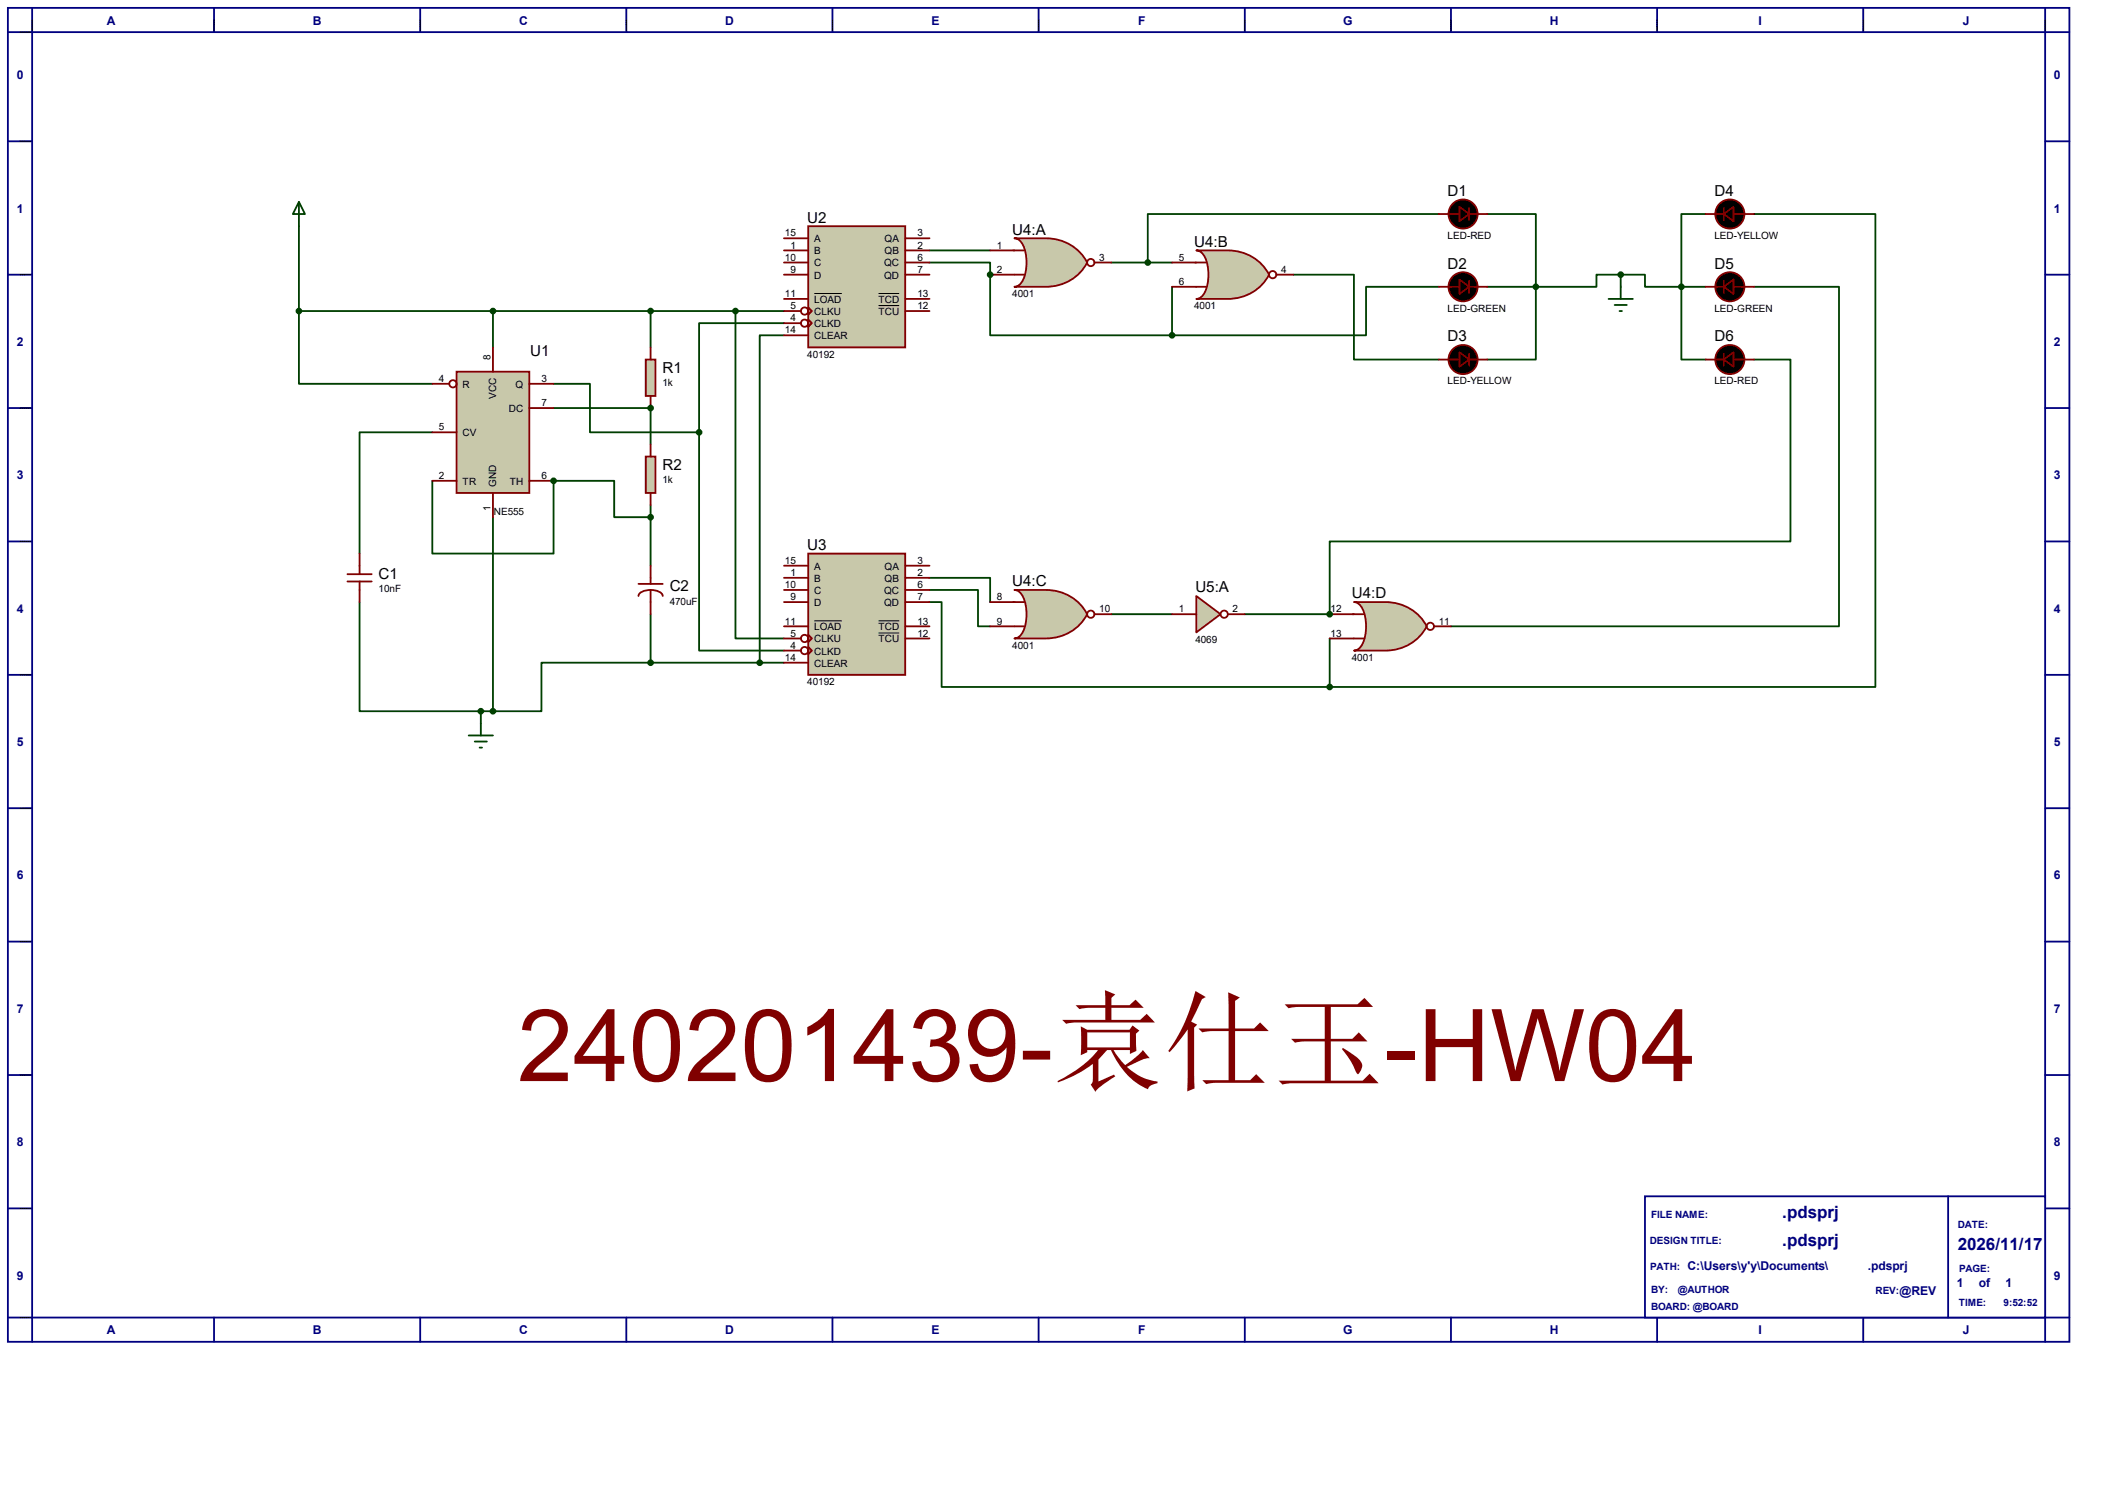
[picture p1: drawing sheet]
<svg xmlns="http://www.w3.org/2000/svg" width="297mm" height="210mm" viewBox="0 0 297 210" stroke-linecap="round" stroke-linejoin="round" font-family="sans-serif">
<g fill="none" stroke="#000080" stroke-width=".25">
<path d="M1.1 1.1h287.9v186.3h-287.9zM1.1 19.7h3.4M4.5 4.5h281.1v179.5h-281.1zM4.5 1.1v3.4h-3.4M29.9 1.1v3.4M58.7 1.1v3.4M87.5 1.1v3.4M116.2 1.1v3.4M145 1.1v3.4M173.8 1.1v3.4M202.6 1.1v3.4M231.4 1.1v3.4"/>
<path d="M260.2 1.1v3.4M285.6 1.1v3.4h3.4M285.6 19.7h3.4M1.1 38.4h3.4M285.6 38.4h3.4M1.1 57h3.4M285.6 57h3.4M1.1 75.6h3.4M285.6 75.6h3.4M1.1 94.2h3.4M285.6 94.2h3.4M1.1 112.9h3.4"/>
<path d="M285.6 112.9h3.4M1.1 131.5h3.4M285.6 131.5h3.4M1.1 150.1h3.4M285.6 150.1h3.4M1.1 168.7h3.4M285.6 168.7h3.4M1.1 184h3.4v3.4M29.9 184v3.4M58.7 184v3.4M87.5 184v3.4M116.2 184v3.4"/>
<path d="M145 184v3.4M173.8 184v3.4M202.6 184v3.4M231.4 184v3.4M260.2 184v3.4M289 184h-3.4v3.4"/>
</g>
<g fill="none" stroke="#000" stroke-width=".14">
<path d="M2.8 4.5h1.6M2.8 19.7h1.6M4.5 2.8v1.5M29.9 2.8v1.5M58.7 2.8v1.5M87.5 2.8v1.5M116.2 2.8l.1 1.5M145 2.8l.1 1.5M173.8 2.8l.1 1.5M202.6 2.8v1.5M231.4 2.8v1.5M260.2 2.8v1.5"/>
<path d="M285.6 2.8v1.5M2.8 38.4h1.6M2.8 57h1.6M2.8 75.6h1.6M2.8 94.2h1.6M2.8 112.9h1.6M2.8 131.5h1.6M2.8 150.1h1.6M2.8 168.7h1.6M2.8 184h1.6"/>
</g>
<path d="M229.7 167h55.9v17h-55.9z" fill="#fff" stroke="#000080" stroke-width=".25"/>
<path d="M272 167v17" fill="none" stroke="#000080" stroke-width=".25"/>
<g fill="none" stroke="#004000" stroke-width=".25">
<path d="M41.7 31.6v11.8M129.8 36.7h8.5v1.7M129.8 35h8.5M138.3 38.4h.1M138.3 38.4v8.4h25.4M155.2 36.7h8.5M180.6 38.4h8.5v11.8h11.8M200.9 29.9h-40.6v6.8M207.7 29.9h6.8v10.1M226.3 38.4h-3.4v1.6h-8.4M226.3 38.4h3.4v1.6h5.1M226.3 38.4v1.6"/>
<path d="M238.2 29.9h-3.4v10.1M244.9 29.9h17v66h-76.2M41.7 43.4v10.2h18.7M41.7 43.4h67.8M68.8 43.4v5.1M77.3 53.6h5.1v6.8h15.2M77.3 57h13.5M90.8 57h.1M90.8 43.4v5.1M90.8 57v5.1M102.7 43.4v45.8h6.8M109.5 46.8h-3.4v45.7"/>
<path d="M109.5 45.1h-11.9v15.3M163.7 40v6.8M200.9 40h-10.1v6.8h-27.1M207.7 40h6.8M214.5 40v10.2h-6.8M234.8 40v10.2h3.4M234.8 40h3.4M244.9 40h11.9v47.5h-54.2M244.9 50.2h5.1v25.4h-64.3v10.2M60.4 60.4h-10.2v16.9M60.4 67.1v10.2h16.9v-10.2M68.8 72.2v27.1"/>
<path d="M77.3 67.1h8.5v5.1h5M77.3 67.1h.1M90.8 70.5v8.5M97.6 60.4v30.4h11.9M50.2 84.1v15.2h16.9M67.1 99.3v1.7M67.1 99.3h1.7M90.8 92.5h-15.2v6.8h-6.8M90.8 85.8v6.7M90.8 92.5h18.7M129.8 80.7h8.5v3.4M129.8 82.4h6.8v5.1h1.7"/>
<path d="M129.8 84.1h1.7v11.8h54.2M155.2 85.8h8.5M173.8 85.8h11.9M185.7 85.8h.1M185.7 89.2v6.7"/>
</g>
<path d="M63.8 51.9h10.1v16.9h-10.1z" fill="#c8c8aa" stroke="#800000" stroke-width=".25"/>
<g fill="none" stroke="#800000" stroke-width=".25">
<path d="M60.4 53.6h2.3M68.8 48.5v3.4M73.9 53.6h3.4M73.9 57h3.4M60.4 67.1h3.4M60.4 60.4h3.4M68.8 68.8v3.4M73.9 67.1h3.4"/>
<circle cx="63.2" cy="53.6" r=".51"/>
</g>
<path d="M41.7 28.2l.9 1.7h-1.7zM41.7 28.2v3.4" fill="none" stroke="#004000" stroke-width=".25"/>
<path d="M112.9 31.6h13.5v16.9h-13.5z" fill="#c8c8aa" stroke="#800000" stroke-width=".25"/>
<g fill="none" stroke="#800000" stroke-width=".25">
<path d="M109.5 33.3h3.4M109.5 35h3.4M109.5 36.7h3.4M109.5 38.4h3.4M126.4 33.3h3.4M126.4 35h3.4M126.4 36.7h3.4M126.4 38.4h3.4M109.5 41.7h3.4M109.5 46.8h3.4M109.5 43.4h2.3M109.5 45.1h2.3"/>
<path d="M112.9 42.9l.5 .5-.5 .5zM112.9 44.6l.5 .5-.5 .5zM126.4 41.7h3.4M126.4 43.4h3.4M50.2 77.3v2.9M48.5 81.2h3.4M48.5 80.2h3.4M50.2 81.2v2.9"/>
<circle cx="112.4" cy="43.4" r=".51"/>
<circle cx="112.4" cy="45.1" r=".51"/>
</g>
<path d="M113.7 41h3.9M122.7 41h2.9M122.7 42.7h2.9" fill="none" stroke="#000" stroke-width=".14"/>
<g fill="#004000" stroke="#004000" stroke-width=".25">
<circle cx="41.7" cy="43.4" r=".34"/>
<circle cx="68.8" cy="43.4" r=".34"/>
</g>
<path d="M112.9 77.3h13.5v16.9h-13.5z" fill="#c8c8aa" stroke="#800000" stroke-width=".25"/>
<g fill="none" stroke="#800000" stroke-width=".25">
<path d="M109.5 79h3.4M126.4 79h3.4M109.5 80.7h3.4M109.5 82.4h3.4M109.5 84.1h3.4M109.5 87.5h3.4M109.5 92.5h3.4M109.5 89.2h2.3M109.5 90.8h2.3M112.9 88.6l.5 .6-.5 .5zM112.9 90.3l.5 .5-.5 .6zM126.4 80.7h3.4"/>
<path d="M126.4 82.4h3.4M126.4 84.1h3.4M126.4 87.5h3.4M126.4 89.2h3.4"/>
<circle cx="112.4" cy="90.8" r=".51"/>
<circle cx="112.4" cy="89.2" r=".51"/>
</g>
<path d="M113.7 86.7h3.9M122.7 86.7h2.9M122.7 88.4h2.9" fill="none" stroke="#000" stroke-width=".14"/>
<path d="M65.4 102.7h3.4M66.3 103.5h1.7M67 104.4h.3M67.1 101v1.7" fill="none" stroke="#004000" stroke-width=".25"/>
<g fill="#004000" stroke="#004000" stroke-width=".25">
<circle cx="67.1" cy="99.3" r=".34"/>
<circle cx="68.8" cy="99.3" r=".34"/>
</g>
<path d="M90.2 50.2h1.3v5.1h-1.3z" fill="#c8c8aa" stroke="#800000" stroke-width=".25"/>
<path d="M90.8 48.5v1.7M90.8 55.3v1.7" fill="none" stroke="#800000" stroke-width=".25"/>
<path d="M90.2 63.8h1.3v5h-1.3z" fill="#c8c8aa" stroke="#800000" stroke-width=".25"/>
<path d="M90.8 62.1v1.7M90.8 68.8v1.7M90.8 79v2.5M89.2 81.5h3.3M90.8 82.4a2.09 2.09 0 0 1 1.6 .5l.1 .3M90.8 82.4a2.09 2.09 0 0 0-1.6 .5v.3M90.8 82.4v3.4" fill="none" stroke="#800000" stroke-width=".25"/>
<g fill="#004000" stroke="#004000" stroke-width=".25">
<circle cx="90.8" cy="43.4" r=".34"/>
<circle cx="90.8" cy="57" r=".34"/>
<circle cx="90.8" cy="92.5" r=".34"/>
<circle cx="90.8" cy="72.2" r=".34"/>
<circle cx="77.3" cy="67.1" r=".34"/>
<circle cx="102.7" cy="43.4" r=".34"/>
<circle cx="106.1" cy="92.5" r=".34"/>
</g>
<path d="M141.6 33.3h4.5a6.4 6.4 0 0 1 5.7 3.4 6.3 6.3 0 0 1-5.7 3.3h-4.5a1.63 1.63 0 0 0 1.4-1.2 5.7 5.7 0 0 0-.6-5.2l-.3-.2z" fill="#c8c8aa" stroke="#800000" stroke-width=".25"/>
<g fill="none" stroke="#800000" stroke-width=".25">
<path d="M138.3 35h4.7M138.3 38.4h4.7M152.8 36.7h2.4"/>
<circle cx="152.3" cy="36.7" r=".51"/>
</g>
<path d="M167 35h4.5a6.4 6.4 0 0 1 5.7 3.4 6.3 6.3 0 0 1-5.7 3.3h-4.5a1.63 1.63 0 0 0 1.4-1.2 5.7 5.7 0 0 0-.6-5.2l-.3-.2z" fill="#c8c8aa" stroke="#800000" stroke-width=".25"/>
<g fill="none" stroke="#800000" stroke-width=".25">
<path d="M163.7 36.7h4.7M178.2 38.4h2.4M200.9 29.9h2.9M205.1 29v1.7M205.1 39.2v1.7M205.1 29.9h2.6M238.2 29.9h2.5M240.7 29v1.7M240.7 39.2v1.7M242.1 29.9h2.8M163.7 40h4.7M200.9 40h2.9"/>
<path d="M200.9 50.2h2.9M205.1 40h2.6M205.1 49.4v1.7M205.1 50.2h2.6M238.2 40h2.5M238.2 50.2h2.5M240.7 49.4v1.7M242.1 40h2.8M242.1 50.2h2.8"/>
<circle cx="177.7" cy="38.4" r=".51"/>
</g>
<g fill="#000" stroke="#800000" stroke-width=".25">
<path d="M203.8 28.9l1.3 1-1.3 1zM240.7 29.9l1.4-1v2zM203.8 39l1.3 1-1.3 1.1zM203.8 49.2l1.3 1-1.3 1zM240.7 40l1.4-1v2.1zM240.7 50.2l1.4-1v2z"/>
<circle cx="204.3" cy="29.9" r="2.03"/>
<circle cx="241.6" cy="29.9" r="2.03"/>
<circle cx="204.3" cy="40" r="2.03"/>
<circle cx="204.3" cy="50.2" r="2.03"/>
<circle cx="241.6" cy="40" r="2.03"/>
<circle cx="241.6" cy="50.2" r="2.03"/>
</g>
<g fill="#004000" stroke="#004000" stroke-width=".25">
<circle cx="138.3" cy="38.4" r=".34"/>
<circle cx="163.7" cy="46.8" r=".34"/>
<circle cx="214.5" cy="40" r=".34"/>
<circle cx="234.8" cy="40" r=".34"/>
<circle cx="226.3" cy="38.4" r=".34"/>
</g>
<path d="M224.6 41.7h3.4M225.5 42.6h1.7M226.1 43.4h.4M226.3 40v1.7" fill="none" stroke="#004000" stroke-width=".25"/>
<path d="M141.6 82.4h4.5a6.4 6.4 0 0 1 5.7 3.4 6.3 6.3 0 0 1-5.7 3.4h-4.5a1.63 1.63 0 0 0 1.4-1.3 5.7 5.7 0 0 0-.6-5.2l-.3-.2z" fill="#c8c8aa" stroke="#800000" stroke-width=".25"/>
<g fill="none" stroke="#800000" stroke-width=".25">
<path d="M138.3 84.1h4.7M138.3 87.5h4.7M152.8 85.8h2.4"/>
<circle cx="152.3" cy="85.8" r=".51"/>
</g>
<path d="M167 83.2l3.4 2.6-3.4 2.5z" fill="#c8c8aa" stroke="#800000" stroke-width=".25"/>
<g fill="none" stroke="#800000" stroke-width=".25">
<path d="M163.7 85.8h3.3M171.4 85.8h2.4"/>
<circle cx="170.9" cy="85.8" r=".51"/>
</g>
<path d="M189.1 84.1h4.4a6.4 6.4 0 0 1 5.7 3.4 6.3 6.3 0 0 1-5.7 3.3h-4.4a1.63 1.63 0 0 0 1.3-1.2 5.7 5.7 0 0 0-.6-5.2l-.3-.2z" fill="#c8c8aa" stroke="#800000" stroke-width=".25"/>
<g fill="none" stroke="#800000" stroke-width=".25">
<path d="M185.7 85.8h4.7M185.7 89.2h4.7M200.2 87.5h2.4"/>
<circle cx="199.7" cy="87.5" r=".51"/>
</g>
<g fill="#004000" stroke="#004000" stroke-width=".25">
<circle cx="185.7" cy="85.8" r=".34"/>
<circle cx="185.7" cy="95.9" r=".34"/>
<circle cx="160.3" cy="36.7" r=".34"/>
<circle cx="97.6" cy="60.4" r=".34"/>
</g>
<g fill="#800000">
<path d="M193.8 146.7h3.8v1.3h-3.8z"/>
<path d="M73.9 141.6a3.5 3.5 0 0 1 5.1 .8 3.3 3.3 0 0 1-1 4l-1.7 1.5a7 7 0 0 0-1.9 1.9h4.9v1.2h-6.7a4.8 4.8 0 0 1 2.2-3.4 10.8 10.8 0 0 0 3.1-3.2 1.83 1.83 0 0 0-.5-2.1 1.83 1.83 0 0 0-2.1-.3 1.84 1.84 0 0 0-1.1 1.9l-1.3-.1a3.1 3.1 0 0 1 1-2.2zM84.8 140.9h1v6.5h1.4v1.1h-1.4v2.5h-1.2v-2.5h-4.4v-1.1zM84.6 142.9l-3.2 4.5h3.2zM89.6 141.7a3 3 0 0 1 5 1.5 10.2 10.2 0 0 1-.4 6.5 3 3 0 0 1-3 1.4 3 3 0 0 1-2.5-2.4 9.5 9.5 0 0 1 .4-6.3zM90.6 142.3a4.2 4.2 0 0 0-.9 2.9v2.3a2.76 2.76 0 0 0 1.3 2.5 1.79 1.79 0 0 0 2.4-1.4 12 12 0 0 0-.1-5.5 1.72 1.72 0 0 0-2.7-.8zM97 142a3.5 3.5 0 0 1 5.4 .4 3.4 3.4 0 0 1-1.1 4l-2.8 2.5-.8 .9h5v1.2h-6.6a4.6 4.6 0 0 1 2.1-3.4 10.6 10.6 0 0 0 3.1-3.2 1.83 1.83 0 0 0-.5-2.1 1.83 1.83 0 0 0-2.1-.3 1.88 1.88 0 0 0-1.2 1.9l-1.2-.1a3.2 3.2 0 0 1 .7-1.8zM105.2 141.7a2.99 2.99 0 0 1 5 1.5 11.2 11.2 0 0 1-.2 6.1 2.99 2.99 0 0 1-3 1.8 2.99 2.99 0 0 1-2.7-2.4 10.9 10.9 0 0 1 .2-5.9zM106.2 142.3a4.2 4.2 0 0 0-.9 2.9v2.3a2.64 2.64 0 0 0 1.3 2.5 1.77 1.77 0 0 0 2.4-1.4 12.7 12.7 0 0 0-.1-5.5 1.71 1.71 0 0 0-2.7-.8zM112.7 143.4a6.5 6.5 0 0 0 3-2.5h.8v10.1h-1.3v-7.9a7.7 7.7 0 0 1-2.5 1.5zM123.8 140.9h1v6.5h1.3v1.1h-1.3v2.5h-1.3v-2.5h-4.3v-1.1zM123.5 142.9l-3.1 4.5h3.1zM128.3 141.9a3 3 0 0 1 5.2 1.3 2.19 2.19 0 0 1-1.4 2.3 2.62 2.62 0 0 1 1.3 4.3 3.4 3.4 0 0 1-5.8-.6l-.2-.9 1.2-.1a2.03 2.03 0 0 0 1.9 1.9 2.03 2.03 0 0 0 2.1-1.7 2.03 2.03 0 0 0-1.5-2.3l-1.3 .1 .2-1.1a1.99 1.99 0 0 0 2.2-1.2 1.69 1.69 0 0 0-1.4-2 1.69 1.69 0 0 0-2 1.4l-.1 .4-1.2-.2a3.5 3.5 0 0 1 .8-1.6zM136.1 141.8a3.3 3.3 0 0 1 3.5-.6 3.3 3.3 0 0 1 2.1 2.9 9.5 9.5 0 0 1-.7 5.5 3.2 3.2 0 0 1-5.2 .3l-.4-1.3 1.2-.1a1.76 1.76 0 0 0 1.3 1.6 1.76 1.76 0 0 0 1.9-.7 5.2 5.2 0 0 0 .7-3.1 2.95 2.95 0 0 1-3.4 1.1 2.95 2.95 0 0 1-1.9-3.1 3.3 3.3 0 0 1 .9-2.5zM137.1 142.6a2.33 2.33 0 0 0 1 3.8 1.98 1.98 0 0 0 2.3-2.2 2.03 2.03 0 0 0-2.7-2.1zM142.8 146.7h3.8v1.3h-3.8z"/>
<path d="M199.1 140.9h1.3v4.2h5.3v-4.2h1.3v10.1h-1.3v-4.8h-5.3v4.8h-1.3zM208.3 140.9h1.3l2 8.7 2.4-8.7h1.6l1.6 5.7 .6 3 2-8.7h1.4l-2.8 10.1h-1.2l-2.5-8.8-2.4 8.8h-1.4zM223.1 141.7a3 3 0 0 1 5 1.5 10.2 10.2 0 0 1-.3 6.5 3 3 0 0 1-3.1 1.4 3 3 0 0 1-2.5-2.4 9.5 9.5 0 0 1 .4-6.3zM224.1 142.3a4.2 4.2 0 0 0-.9 2.9l.1 2.3a2.76 2.76 0 0 0 1.3 2.5 1.76 1.76 0 0 0 2.3-1.4 11.4 11.4 0 0 0-.1-5.5 1.7 1.7 0 0 0-2.7-.8zM233.9 140.9h1v6.5h1.4v1.1h-1.4v2.5h-1.2v-2.5h-4.4v-1.1zM233.7 142.9l-3.2 4.5h3.2z"/>
</g>
<text font-size="15.4" fill="#800000" x="147.1" y="151">袁仕玉</text>
<g font-size="2.4" fill="#000080">
<text x="248.9" y="170.1">.pdsprj</text>
<text x="248.9" y="174">.pdsprj</text>
<text x="273.4" y="174.6">2026/11/17</text>
</g>
<g font-size="2.1">
<text x="202.1" y="27.3">D1</text>
<text x="239.4" y="27.3">D4</text>
<text x="112.7" y="31.1">U2</text>
<text x="141.4" y="32.8">U4:A</text>
<text x="166.8" y="34.5">U4:B</text>
<text x="202.1" y="37.5">D2</text>
<text x="239.4" y="37.5">D5</text>
<text x="202.1" y="47.7">D3</text>
<text x="239.4" y="47.7">D6</text>
<text x="74" y="49.7">U1</text>
<text x="92.5" y="52">R1</text>
<text x="92.5" y="65.6">R2</text>
<text x="112.7" y="76.8">U3</text>
<text x="52.9" y="80.8">C1</text>
<text x="93.5" y="82.5">C2</text>
<text x="141.4" y="81.9">U4:C</text>
<text x="166.9" y="82.7">U5:A</text>
<text x="188.8" y="83.6">U4:D</text>
</g>
<g font-size="1.7" fill="#000080">
<text x="14.9" y="3.4">A</text>
<text x="43.7" y="3.4">B</text>
<text x="72.5" y="3.4">C</text>
<text x="101.3" y="3.4">D</text>
<text x="130.1" y="3.4">E</text>
<text x="158.9" y="3.4">F</text>
<text x="187.6" y="3.4">G</text>
<text x="216.4" y="3.4">H</text>
<text x="245.6" y="3.4">I</text>
<text x="274.1" y="3.4">J</text>
<text x="2.3" y="11">0</text>
<text x="286.8" y="11">0</text>
<text x="2.3" y="29.7">1</text>
<text x="286.8" y="29.7">1</text>
<text x="2.3" y="48.3">2</text>
<text x="286.8" y="48.3">2</text>
<text x="2.3" y="66.9">3</text>
<text x="286.8" y="66.9">3</text>
<text x="2.3" y="85.6">4</text>
<text x="286.8" y="85.6">4</text>
<text x="2.3" y="104.2">5</text>
<text x="286.8" y="104.2">5</text>
<text x="2.3" y="122.8">6</text>
<text x="286.8" y="122.8">6</text>
<text x="2.3" y="141.4">7</text>
<text x="286.8" y="141.4">7</text>
<text x="2.3" y="160.1">8</text>
<text x="286.8" y="160.1">8</text>
<text x="2.3" y="178.7">9</text>
<text x="235.6" y="177.3">C:\Users\y'y\Documents\</text>
<text x="260.8" y="177.3">.pdsprj</text>
<text x="273.3" y="179.7">1</text>
<text x="276.3" y="179.7">of</text>
<text x="280" y="179.7">1</text>
<text x="286.8" y="178.7">9</text>
<text x="265.3" y="180.8">@REV</text>
<text x="14.9" y="186.3">A</text>
<text x="43.7" y="186.3">B</text>
<text x="72.5" y="186.3">C</text>
<text x="101.3" y="186.3">D</text>
<text x="130.1" y="186.3">E</text>
<text x="158.9" y="186.3">F</text>
<text x="187.6" y="186.3">G</text>
<text x="216.4" y="186.3">H</text>
<text x="245.6" y="186.3">I</text>
<text x="274.1" y="186.3">J</text>
</g>
<g font-size="1.4">
<text x="109.6" y="33">15</text>
<text x="110.4" y="34.7">1</text>
<text x="113.7" y="33.8">A</text>
<text x="113.7" y="35.5">B</text>
<text x="123.5" y="33.8">QA</text>
<text x="123.5" y="35.5">QB</text>
<text x="128.1" y="33">3</text>
<text x="128.1" y="34.7">2</text>
<text x="139.2" y="34.7">1</text>
<text x="202.1" y="33.4">LED-RED</text>
<text x="239.4" y="33.4">LED-YELLOW</text>
<text x="109.6" y="36.4">10</text>
<text x="109.6" y="41.5">11</text>
<text x="110.4" y="38.1">9</text>
<text x="113.7" y="37.2">C</text>
<text x="113.7" y="38.9">D</text>
<text x="123.4" y="37.2">QC</text>
<text x="123.4" y="38.9">QD</text>
<text x="128.1" y="36.4">6</text>
<text x="128.1" y="38.1">7</text>
<text x="128.1" y="41.5">13</text>
<text x="139.2" y="38.1">2</text>
<text x="141.4" y="41.5">4001</text>
<text x="153.5" y="36.4">3</text>
<text x="164.6" y="36.4">5</text>
<text x="164.6" y="39.8">6</text>
<text x="178.9" y="38.1">4</text>
<text x="109.6" y="46.6">14</text>
<text x="110.4" y="43.2">5</text>
<text x="110.4" y="44.9">4</text>
<text x="113.7" y="42.3">LOAD</text>
<text x="113.7" y="47.4">CLEAR</text>
<text x="113.7" y="44">CLKU</text>
<text x="113.7" y="45.7">CLKD</text>
<text x="122.7" y="42.3">TCD</text>
<text x="122.7" y="44">TCU</text>
<text x="128.1" y="43.2">12</text>
<text x="166.8" y="43.2">4001</text>
<text x="202.1" y="43.5">LED-GREEN</text>
<text x="239.4" y="43.5">LED-GREEN</text>
<text x="61.3" y="53.3">4</text>
<text x="68.5" y="50.2" transform="rotate(-90 68.5 50.2)">8</text>
<text x="75.6" y="53.3">3</text>
<text x="92.5" y="53.9">1k</text>
<text x="112.7" y="50">40192</text>
<text x="202.1" y="53.7">LED-YELLOW</text>
<text x="239.4" y="53.7">LED-RED</text>
<text x="64.6" y="54.1">R</text>
<text x="69.3" y="55.7" transform="rotate(-90 69.3 55.7)">VCC</text>
<text x="71" y="57.5">DC</text>
<text x="72" y="54.1">Q</text>
<text x="75.6" y="56.7">7</text>
<text x="61.3" y="60.1">5</text>
<text x="64.6" y="60.9">CV</text>
<text x="61.3" y="66.9">2</text>
<text x="64.6" y="67.7">TR</text>
<text x="68.5" y="71.3" transform="rotate(-90 68.5 71.3)">1</text>
<text x="69" y="72">NE555</text>
<text x="69.3" y="68" transform="rotate(-90 69.3 68)">GND</text>
<text x="71.2" y="67.7">TH</text>
<text x="75.6" y="66.9">6</text>
<text x="92.5" y="67.5">1k</text>
<text x="52.9" y="82.7">10nF</text>
<text x="109.6" y="78.7">15</text>
<text x="109.6" y="82.1">10</text>
<text x="110.4" y="80.4">1</text>
<text x="110.4" y="83.8">9</text>
<text x="113.7" y="79.5">A</text>
<text x="113.7" y="81.2">B</text>
<text x="113.7" y="82.9">C</text>
<text x="123.4" y="82.9">QC</text>
<text x="123.5" y="79.5">QA</text>
<text x="123.5" y="81.2">QB</text>
<text x="128.1" y="78.7">3</text>
<text x="128.1" y="80.4">2</text>
<text x="128.1" y="82.1">6</text>
<text x="128.1" y="83.8">7</text>
<text x="139.2" y="83.8">8</text>
<text x="93.5" y="84.4">470uF</text>
<text x="109.6" y="87.2">11</text>
<text x="110.4" y="88.9">5</text>
<text x="113.7" y="84.6">D</text>
<text x="113.7" y="88">LOAD</text>
<text x="113.7" y="89.7">CLKU</text>
<text x="122.7" y="88">TCD</text>
<text x="122.7" y="89.7">TCU</text>
<text x="123.4" y="84.6">QD</text>
<text x="128.1" y="87.2">13</text>
<text x="128.1" y="88.9">12</text>
<text x="139.2" y="87.2">9</text>
<text x="153.5" y="85.5">10</text>
<text x="164.6" y="85.5">1</text>
<text x="166.9" y="89.7">4069</text>
<text x="172.1" y="85.5">2</text>
<text x="185.8" y="85.5">12</text>
<text x="185.8" y="88.9">13</text>
<text x="200.9" y="87.2">11</text>
<text x="109.6" y="92.3">14</text>
<text x="110.4" y="90.6">4</text>
<text x="112.7" y="95.7">40192</text>
<text x="113.7" y="93.1">CLEAR</text>
<text x="113.7" y="91.4">CLKD</text>
<text x="141.4" y="90.6">4001</text>
<text x="188.8" y="92.3">4001</text>
</g>
<g font-size="1.4" fill="#000080">
<text x="230.4" y="173.7">DESIGN TITLE:</text>
<text x="230.5" y="170.1">FILE NAME:</text>
<text x="273.4" y="171.4">DATE:</text>
<text x="230.4" y="177.3">PATH:</text>
<text x="273.6" y="177.7">PAGE:</text>
<text x="230.5" y="180.6">BY:</text>
<text x="230.5" y="182.9">BOARD: @BOARD</text>
<text x="234.3" y="180.6">@AUTHOR</text>
<text x="261.9" y="180.7">REV:</text>
<text x="273.5" y="182.4">TIME:</text>
<text x="279.8" y="182.4">9:52:52</text>
</g>
</svg>
